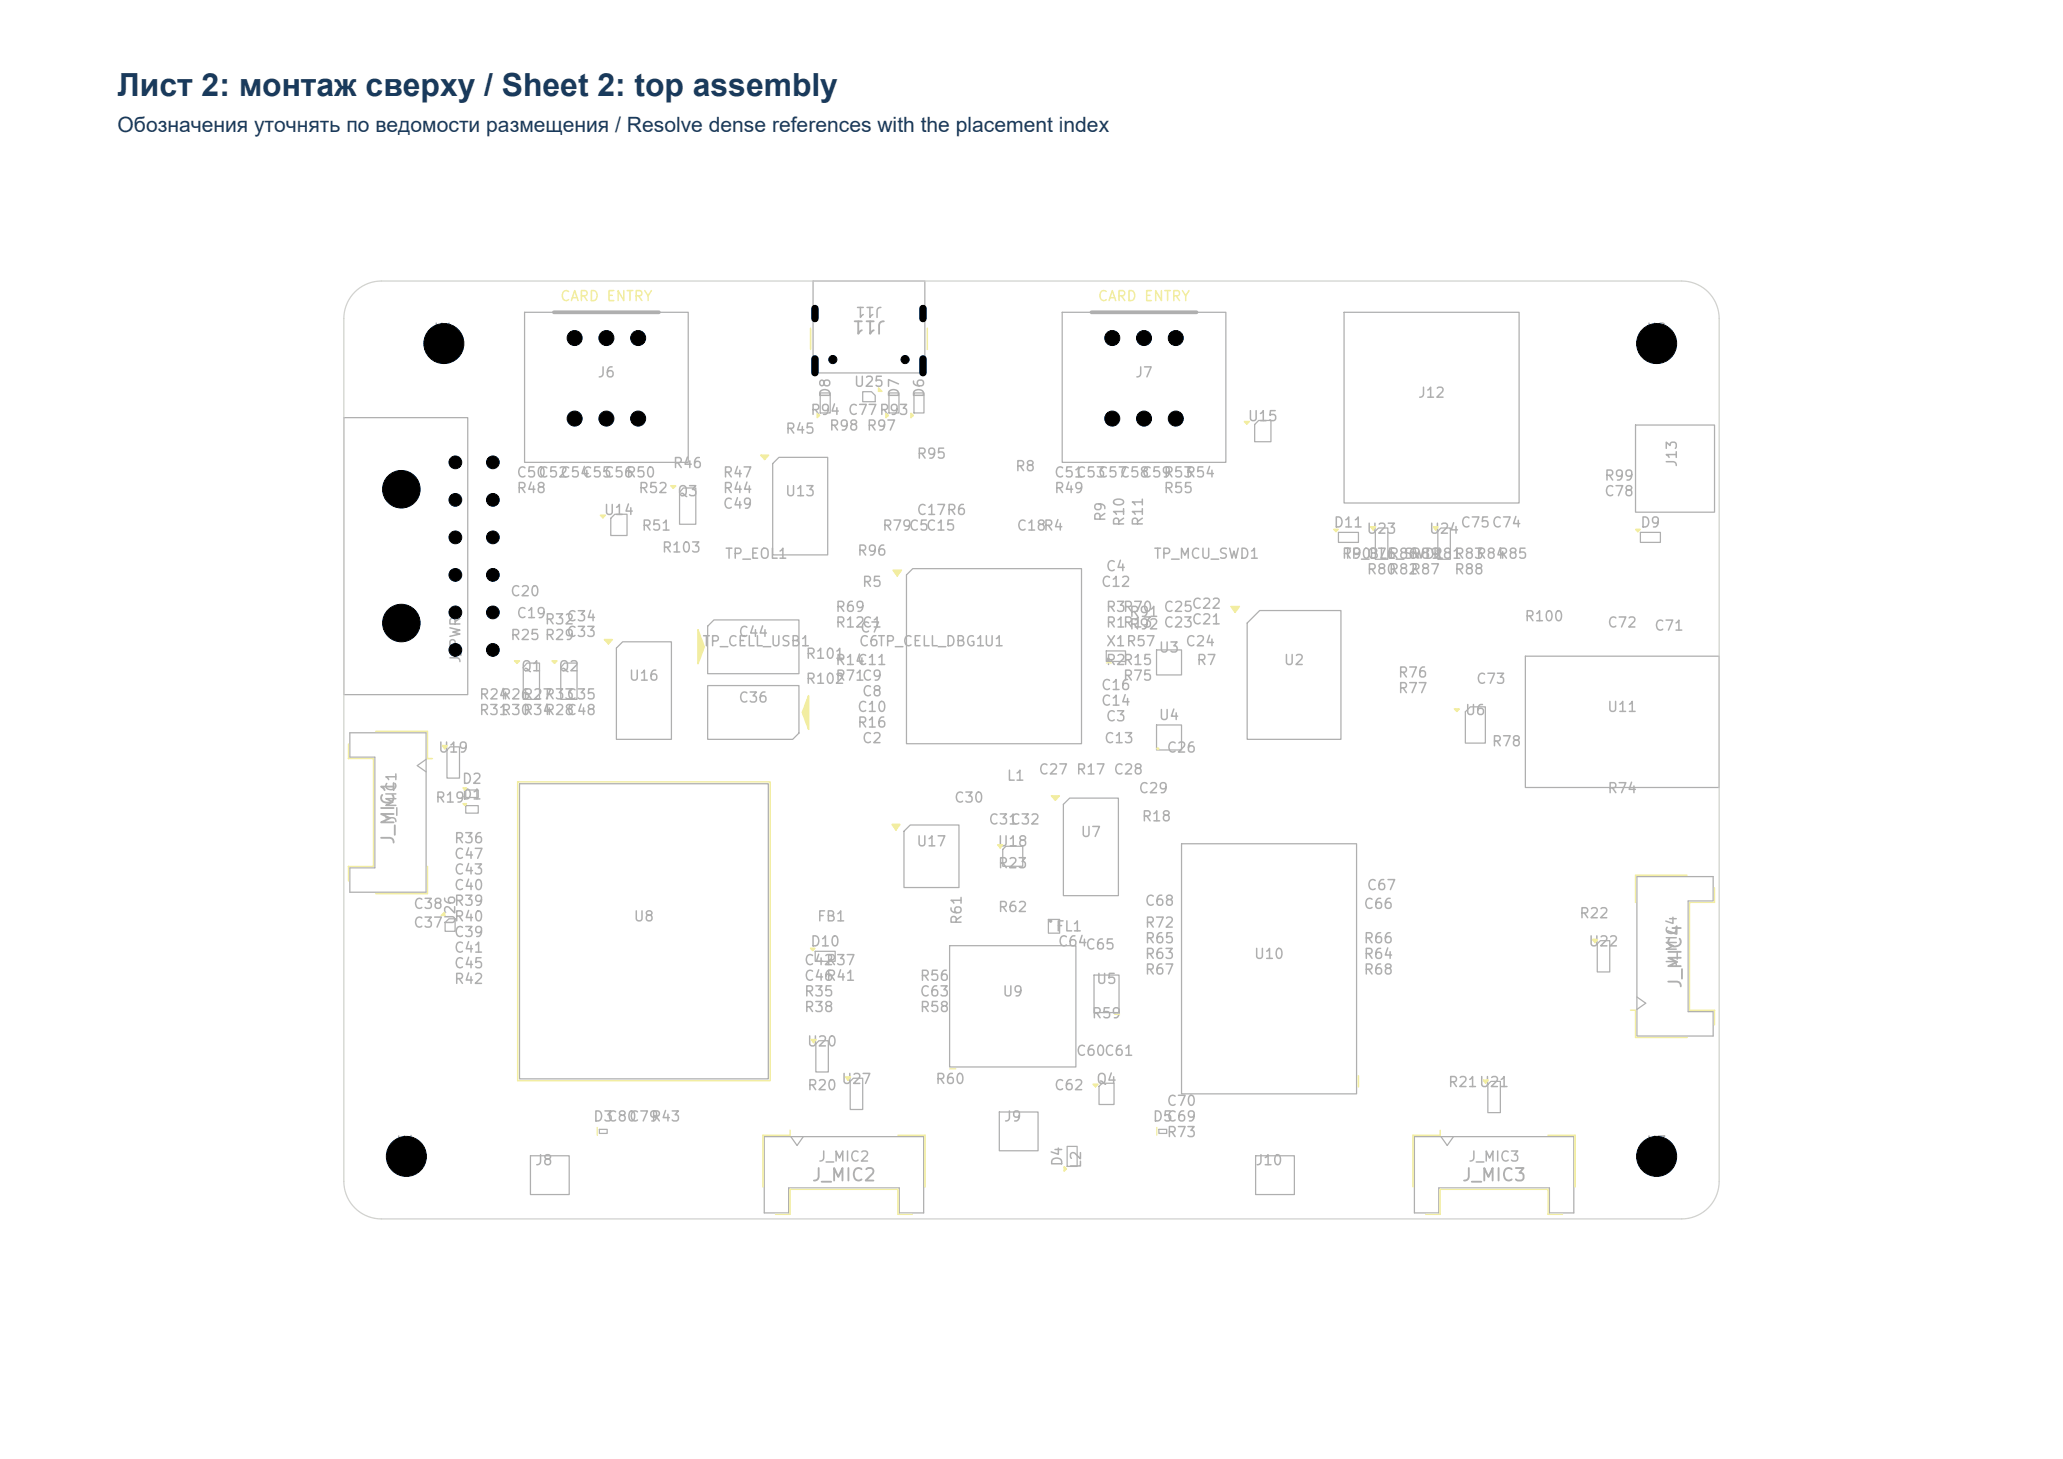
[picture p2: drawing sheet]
<svg xmlns="http://www.w3.org/2000/svg" width="297mm" height="210mm" viewBox="0 0 297 210" stroke-linecap="round" stroke-linejoin="round" font-family="sans-serif">
<g fill="none" stroke="#afafaf" stroke-width=".18">
<path d="M75.5 45h23.6v21.6h-23.6zM117.1 40.5h16v13.2h-16zM118.1 56.6h1.4v2.8h-1.4zM124.2 56.4h1.3l.5 .5v.9h-1.8zM128 56.6h1.4v2.8h-1.4zM131.6 56.6h1.4v2.8h-1.4zM152.9 45h23.6v21.6h-23.6zM193.5 45h25.2v27.4h-25.2zM49.5 60.1h17.8v39.9h-17.8zM87.9 74.6l.6-.6h1.8v3.1h-2.4zM98.4 70.2h1.8v5.3h-2.4v-4.6zM112.1 65.8h7.1v14.1h-8v-13.2z"/>
<path d="M181.2 60.5h1.8v3.1h-2.4v-2.5zM192.7 76.6h2.9v1.5h-2.9zM198.5 76h1.3v4.5h-1.8v-4zM207 76.5l.5-.5h1.3v4.5h-1.8zM235.5 61.2h11.3v12.5h-11.3zM236.2 76.6h2.8v1.5h-2.8zM75.9 95.4h1.8v5.3h-2.4v-4.6zM81.3 95.4h1.8v5.3h-2.4v-4.6zM88.7 93.3l.9-.9h7.1v14h-8zM101.9 90.1l.9-.9h12.2v7.8h-13.1zM101.9 98.7h13.1v6.8l-.9 .9h-12.2zM131.4 81.9h24.3v25.2h-25.2v-24.3z"/>
<path d="M159.3 93.7h2.7v1.5h-2.7zM166.5 93.6h3.6v3.6h-3.6zM179.6 89.7l1.8-1.8h11.7v18.5h-13.5zM219.6 94.5h27.9v18.9h-27.9zM50.4 105.5h10.9v22.9h-10.9v-3.5h3.6v-15.9h-3.6zM61.3 109.3l-1.2 .9 1.2 .9M64.4 108l.4-.5h1.4v4.5h-1.8zM67.1 113.7h1.8v1.1h-1.8zM67.1 116h1.8v1h-1.8zM74.8 112.8h35.8v42.5h-35.8zM130.1 119.7l.9-.9h7.1v9h-8zM154 114.9h7v14h-7.9v-13.1z"/>
<path d="M166.5 104.4h3.6v3.6h-3.6zM211 102.5l.7-.8h2.1v5.3h-2.8zM64.1 132.8l.5-.5h.9v1.8h-1.4zM117.4 136.9h2.8v1.5h-2.8zM136.7 136.1h18.2v17.5h-18.2zM144.8 121.8h2.4v2.9h-2.8v-2.4zM150.9 132.3h1.7v2h-1.7zM170.1 121.5h25.2v36h-25.2zM230 135.9l.4-.5h1.4v4.5h-1.8zM235.7 126.2h10.9v3.5h-3.6v15.9h3.6v3.5h-10.9zM117.9 149.8h1.4v4.5h-1.8v-4zM122.4 155.7l.5-.5h1.3v4.5h-1.8z"/>
<path d="M157.5 140.4h3.6v5.4h-3.6zM158.7 155.9h1.7v3.1h-2.2v-2.6zM214.2 156.1l.5-.4h1.3v4.5h-1.8zM235.7 143.5l1.2 .9-1.2 .9M76.4 166.4h5.5v5.5h-5.5zM86.3 162.6h1.1v.5h-1.1zM110 163.6h23v11h-3.5v-3.6h-16v3.6h-3.5zM113.9 163.6l.9 1.3 .9-1.3M143.9 160.1h5.5v5.5h-5.5zM153.6 165h1.5v2.9h-1.5zM166.8 162.6h1.2v.5h-1.2zM180.8 166.4h5.5v5.5h-5.5z"/>
<path d="M203.6 163.6h23v11h-3.5v-3.6h-16v3.6h-3.5zM207.5 163.6l.9 1.3 .9-1.3"/>
</g>
<g fill="#afafaf" stroke="#afafaf" stroke-width=".14">
<circle cx="151.3" cy="132.6" r=".18"/>
<circle cx="159.6" cy="94.9" r=".18"/>
</g>
<path d="M79.7 45h15.2M157.1 45h15.2" fill="none" stroke="#afafaf" stroke-width=".54"/>
<path d="M74.1 95.1h.7l-.4 .4z" fill="none" stroke="#f2eda1" stroke-width=".22"/>
<path d="M74.1 95.1h.7l-.4 .4z" fill="#f2eda1"/>
<path d="M197.3 75.8h.7l-.3 .5z" fill="none" stroke="#f2eda1" stroke-width=".22"/>
<path d="M197.3 75.8h.7l-.3 .5z" fill="#f2eda1"/>
<path d="M128.6 82.1h1.2l-.6 .8z" fill="none" stroke="#f2eda1" stroke-width=".22"/>
<path d="M128.6 82.1h1.2l-.6 .8z" fill="#f2eda1"/>
<path d="M206.3 75.8h.7l-.3 .5z" fill="none" stroke="#f2eda1" stroke-width=".22"/>
<path d="M206.3 75.8h.7l-.3 .5z" fill="#f2eda1"/>
<path d="M100.5 90.7l.9 2.4-.9 2.4z" fill="none" stroke="#f2eda1" stroke-width=".22"/>
<path d="M100.5 90.7l.9 2.4-.9 2.4z" fill="#f2eda1"/>
<path d="M116.7 47.2v3.1M133.5 47.2v3.1M235.5 76.2h.6l-.3 .3zM242.9 126h-7.4v3.9M246.8 127.8v2.1h-3.6v15.5h3.6v2.1M234.7 145.4h.8v3.9h7.4" fill="none" stroke="#f2eda1" stroke-width=".22"/>
<path d="M235.5 76.2h.6l-.3 .3z" fill="#f2eda1"/>
<path d="M116.8 149.6h.7l-.4 .5z" fill="none" stroke="#f2eda1" stroke-width=".22"/>
<path d="M116.8 149.6h.7l-.4 .5z" fill="#f2eda1"/>
<path d="M109.5 65.5h1.2l-.6 .6z" fill="none" stroke="#f2eda1" stroke-width=".22"/>
<path d="M109.5 65.5h1.2l-.6 .6z" fill="#f2eda1"/>
<path d="M166.5 162.3v1.1" fill="none" stroke="#f2eda1" stroke-width=".18"/>
<path d="M213.5 155.5h.7l-.3 .4z" fill="none" stroke="#f2eda1" stroke-width=".22"/>
<path d="M213.5 155.5h.7l-.3 .4z" fill="#f2eda1"/>
<path d="M136.7 153.9h.9" fill="none" stroke="#f2eda1" stroke-width=".18"/>
<path d="M116.7 136.5h.6l-.3 .3z" fill="none" stroke="#f2eda1" stroke-width=".22"/>
<path d="M116.7 136.5h.6l-.3 .3z" fill="#f2eda1"/>
<path d="M177.2 87.3h1.2l-.6 .8z" fill="none" stroke="#f2eda1" stroke-width=".22"/>
<path d="M177.2 87.3h1.2l-.6 .8z" fill="#f2eda1"/>
<path d="M116.4 100.1v4.9l-.9-2.4zM195.6 154.8v1.7" fill="none" stroke="#f2eda1" stroke-width=".22"/>
<path d="M116.4 100.1v4.9l-.9-2.4z" fill="#f2eda1"/>
<path d="M153.2 167.9l.3 .4-.3 .3z" fill="none" stroke="#f2eda1" stroke-width=".22"/>
<path d="M153.2 167.9l.3 .4-.3 .3z" fill="#f2eda1"/>
<path d="M117.6 59.5l.4 .3-.4 .3z" fill="none" stroke="#f2eda1" stroke-width=".22"/>
<path d="M117.6 59.5l.4 .3-.4 .3z" fill="#f2eda1"/>
<path d="M192 76.2h.7l-.4 .3z" fill="none" stroke="#f2eda1" stroke-width=".22"/>
<path d="M192 76.2h.7l-.4 .3z" fill="#f2eda1"/>
<path d="M86 162.3v1.1" fill="none" stroke="#f2eda1" stroke-width=".18"/>
<path d="M131.1 59.5l.4 .3-.4 .3zM74.5 112.5h36.4v43.1h-36.4zM111.7 174.8h2v-3.6h15.6v3.6h2M113.7 162.7v.7h-3.9v7.4M129.3 163.4h3.9v7.4" fill="none" stroke="#f2eda1" stroke-width=".22"/>
<path d="M131.1 59.5l.4 .3-.4 .3z" fill="#f2eda1"/>
<path d="M66.7 113.4h.5l-.3 .3z" fill="none" stroke="#f2eda1" stroke-width=".22"/>
<path d="M66.7 113.4h.5l-.3 .3z" fill="#f2eda1"/>
<path d="M143.6 121.6h.8l-.4 .4z" fill="none" stroke="#f2eda1" stroke-width=".22"/>
<path d="M143.6 121.6h.8l-.4 .4z" fill="#f2eda1"/>
<path d="M229.3 135.2h.7l-.4 .5z" fill="none" stroke="#f2eda1" stroke-width=".22"/>
<path d="M229.3 135.2h.7l-.4 .5z" fill="#f2eda1"/>
<path d="M86.4 74.2h.8l-.4 .3z" fill="none" stroke="#f2eda1" stroke-width=".22"/>
<path d="M86.4 74.2h.8l-.4 .3z" fill="#f2eda1"/>
<path d="M179.1 60.7h.8l-.4 .3z" fill="none" stroke="#f2eda1" stroke-width=".22"/>
<path d="M179.1 60.7h.8l-.4 .3z" fill="#f2eda1"/>
<circle cx="166.7" cy="107.8" r=".14" fill="none" stroke="#f2eda1" stroke-width=".18"/>
<path d="M209.4 102h.7l-.4 .4z" fill="none" stroke="#f2eda1" stroke-width=".22"/>
<path d="M209.4 102h.7l-.4 .4z" fill="#f2eda1"/>
<path d="M157.4 156.1h.7l-.4 .3z" fill="none" stroke="#f2eda1" stroke-width=".22"/>
<path d="M157.4 156.1h.7l-.4 .3z" fill="#f2eda1"/>
<path d="M79.5 95.1h.7l-.4 .4z" fill="none" stroke="#f2eda1" stroke-width=".22"/>
<path d="M79.5 95.1h.7l-.4 .4z" fill="#f2eda1"/>
<path d="M87 92.1h1.2l-.6 .6z" fill="none" stroke="#f2eda1" stroke-width=".22"/>
<path d="M87 92.1h1.2l-.6 .6z" fill="#f2eda1"/>
<path d="M151.4 114.6h1.1l-.6 .6z" fill="none" stroke="#f2eda1" stroke-width=".22"/>
<path d="M151.4 114.6h1.1l-.6 .6z" fill="#f2eda1"/>
<path d="M159.3 95.4h.7" fill="none" stroke="#f2eda1" stroke-width=".18"/>
<path d="M63.5 131.8l.5-.5v.5z" fill="none" stroke="#f2eda1" stroke-width=".22"/>
<path d="M63.5 131.8l.5-.5v.5z" fill="#f2eda1"/>
<path d="M127.5 59.5l.4 .3-.4 .3z" fill="none" stroke="#f2eda1" stroke-width=".22"/>
<path d="M127.5 59.5l.4 .3-.4 .3z" fill="#f2eda1"/>
<path d="M121.7 155h.7l-.3 .5z" fill="none" stroke="#f2eda1" stroke-width=".22"/>
<path d="M121.7 155h.7l-.3 .5z" fill="#f2eda1"/>
<path d="M160.5 146h.7" fill="none" stroke="#f2eda1" stroke-width=".18"/>
<path d="M96.6 69.9h.7l-.4 .4z" fill="none" stroke="#f2eda1" stroke-width=".22"/>
<path d="M96.6 69.9h.7l-.4 .4z" fill="#f2eda1"/>
<path d="M50.2 107.1v2.1h3.6v15.5h-3.6v2.1M54.1 105.3h7.4v3.9h.8M63.7 107.3h.7l-.4 .5zM61.5 124.7v3.9h-7.4M205.3 174.8h2v-3.6h15.6v3.6h2M207.3 162.7v.7h-3.9v7.4M222.9 163.4h3.9v7.4" fill="none" stroke="#f2eda1" stroke-width=".22"/>
<path d="M63.7 107.3h.7l-.4 .5z" fill="#f2eda1"/>
<path d="M128.4 118.7h1.2l-.6 .8z" fill="none" stroke="#f2eda1" stroke-width=".22"/>
<path d="M128.4 118.7h1.2l-.6 .8z" fill="#f2eda1"/>
<path d="M66.7 115.7h.5l-.3 .2z" fill="none" stroke="#f2eda1" stroke-width=".22"/>
<path d="M66.7 115.7h.5l-.3 .2z" fill="#f2eda1"/>
<path d="M126.5 55.8l.5 .5h-.5z" fill="none" stroke="#f2eda1" stroke-width=".22"/>
<path d="M126.5 55.8l.5 .5h-.5z" fill="#f2eda1"/>
<path d="M51.1 42a5.4 5.4 0 0 1 3.8-1.5h187.2a5.4 5.4 0 0 1 5.4 5.4v124.2a5.4 5.4 0 0 1-5.4 5.4h-187.2a5.4 5.4 0 0 1-5.4-5.4v-124.2a5.4 5.4 0 0 1 1.6-3.9z" fill="none" stroke="#d0d2cd" stroke-width=".18"/>
<g fill="#000" stroke="#000" stroke-width=".14">
<circle cx="63.9" cy="49.5" r="2.88"/>
<circle cx="82.7" cy="48.7" r="1.08"/>
<circle cx="87.3" cy="48.7" r="1.08"/>
<circle cx="91.9" cy="48.7" r="1.08"/>
<circle cx="119.9" cy="51.8" r=".58"/>
<circle cx="130.3" cy="51.8" r=".58"/>
<circle cx="160.1" cy="48.7" r="1.08"/>
<circle cx="164.7" cy="48.7" r="1.08"/>
<circle cx="169.3" cy="48.7" r="1.08"/>
<circle cx="238.5" cy="49.5" r="2.88"/>
<circle cx="57.8" cy="70.4" r="2.7"/>
<circle cx="65.6" cy="77.4" r=".92"/>
<circle cx="65.6" cy="72" r=".92"/>
<circle cx="65.6" cy="66.6" r=".92"/>
<circle cx="71" cy="66.6" r=".92"/>
<circle cx="71" cy="77.4" r=".92"/>
<circle cx="71" cy="72" r=".92"/>
<circle cx="82.7" cy="60.3" r="1.08"/>
<circle cx="87.3" cy="60.3" r="1.08"/>
<circle cx="91.9" cy="60.3" r="1.08"/>
<circle cx="160.1" cy="60.3" r="1.08"/>
<circle cx="164.7" cy="60.3" r="1.08"/>
<circle cx="169.3" cy="60.3" r="1.08"/>
<circle cx="57.8" cy="89.7" r="2.7"/>
<circle cx="65.6" cy="82.8" r=".92"/>
<circle cx="65.6" cy="93.6" r=".92"/>
<circle cx="65.6" cy="88.2" r=".92"/>
<circle cx="71" cy="82.8" r=".92"/>
<circle cx="71" cy="93.6" r=".92"/>
<circle cx="71" cy="88.2" r=".92"/>
<circle cx="58.5" cy="166.5" r="2.88"/>
<circle cx="238.5" cy="166.5" r="2.88"/>
</g>
<path d="M117.3 44.4v1.5M117.3 51.7v1.9M132.9 44.4v1.5M132.9 51.7v1.9" fill="none" stroke="#000" stroke-width="1.1"/>
<text font-size="4.6" fill="#193a5c" x="16.9" y="13.8">Лист 2: монтаж сверху / Sheet 2: top assembly</text>
<text font-size="3" fill="#193a5c" x="16.9" y="19.1">Обозначения уточнять по ведомости размещения / Resolve dense references with the placement index</text>
<g font-size="1.8" fill="#afafaf">
<text x="127.7" y="45.7" transform="rotate(-180 127.7 45.7)">J11</text>
<text x="57.2" y="121.7" transform="rotate(-90 57.2 121.7)">J_MIC1</text>
<text x="242.5" y="142.4" transform="rotate(-90 242.5 142.4)">J_MIC4</text>
<text x="116.7" y="170.5">J_MIC2</text>
<text x="210.3" y="170.5">J_MIC3</text>
</g>
<g font-size="1.4" fill="#f2eda1">
<text x="80.5" y="43.7">CARD ENTRY</text>
<text x="157.9" y="43.7">CARD ENTRY</text>
</g>
<g font-size="1.4" fill="#afafaf">
<text x="127.2" y="43.8" transform="rotate(-180 127.2 43.8)">J11</text>
<text x="62.3" y="48.4">H1</text>
<text x="236.9" y="48.4">H2</text>
<text x="85.9" y="54.7">J6</text>
<text x="119.9" y="57.4" transform="rotate(-90 119.9 57.4)">D8</text>
<text x="122.8" y="56">U25</text>
<text x="129.8" y="57.4" transform="rotate(-90 129.8 57.4)">D7</text>
<text x="133.4" y="57.4" transform="rotate(-90 133.4 57.4)">D6</text>
<text x="163.3" y="54.7">J7</text>
<text x="204" y="57.6">J12</text>
<text x="113" y="62.8">R45</text>
<text x="116.6" y="60.1">R94 C77R93</text>
<text x="119.3" y="62.3">R98 R97</text>
<text x="179.5" y="61">U15</text>
<text x="74.3" y="69.1">C50</text>
<text x="74.3" y="71.3">R48</text>
<text x="77.4" y="69.1">C52</text>
<text x="80.6" y="69.1">C54</text>
<text x="83.7" y="69.1">C55</text>
<text x="86.9" y="69.1">C56</text>
<text x="90" y="69.1">R50</text>
<text x="91.8" y="71.3">R52</text>
<text x="96.8" y="67.7">R46</text>
<text x="97.4" y="71.8">Q3</text>
<text x="104" y="71.3">R44</text>
<text x="104" y="69.1">R47</text>
<text x="112.9" y="71.8">U13</text>
<text x="131.9" y="66.4">R95</text>
<text x="146.1" y="68.2">R8</text>
<text x="151.7" y="69.1">C51</text>
<text x="151.7" y="71.3">R49</text>
<text x="154.8" y="69.1">C53</text>
<text x="158" y="69.1">C57</text>
<text x="161.1" y="69.1">C58</text>
<text x="164.3" y="69.1">C59</text>
<text x="167.4" y="69.1">R53</text>
<text x="167.4" y="71.3">R55</text>
<text x="170.6" y="69.1">R54</text>
<text x="230.9" y="71.8">C78</text>
<text x="230.9" y="69.5">R99</text>
<text x="241.8" y="67.4" transform="rotate(-90 241.8 67.4)">J13</text>
<text x="86.8" y="74.5">U14</text>
<text x="92.3" y="76.7">R51</text>
<text x="104" y="73.6">C49</text>
<text x="126.9" y="76.7">R79C5C15</text>
<text x="131.9" y="74.5">C17R6</text>
<text x="146.3" y="76.7">C18R4</text>
<text x="159.5" y="75.2" transform="rotate(-90 159.5 75.2)">R9</text>
<text x="162.2" y="75.9" transform="rotate(-90 162.2 75.9)">R10</text>
<text x="164.9" y="75.9" transform="rotate(-90 164.9 75.9)">R11</text>
<text x="191.9" y="76.3">D11</text>
<text x="196.6" y="77.2">U23</text>
<text x="205.6" y="77.2">U24</text>
<text x="210.2" y="76.3">C75C74</text>
<text x="236.1" y="76.3">D9</text>
<text x="95.2" y="79.9">R103</text>
<text x="104.3" y="80.8">TP_EOL1</text>
<text x="123.3" y="80.3">R96</text>
<text x="159.1" y="82.6">C4</text>
<text x="166" y="80.8">TP_MCU_SWD1</text>
<text x="193.1" y="80.8">R90</text>
<text x="193.3" y="80.8">TP_BLE_SWD1</text>
<text x="196.7" y="80.8">C76</text>
<text x="196.7" y="83">R80</text>
<text x="199.8" y="83">R82</text>
<text x="199.8" y="80.8">R86</text>
<text x="203" y="83">R87</text>
<text x="203" y="80.8">R89</text>
<text x="206.1" y="80.8">R81</text>
<text x="209.3" y="83">R88</text>
<text x="209.3" y="80.8">R83</text>
<text x="212.4" y="80.8">R84</text>
<text x="215.6" y="80.8">R85</text>
<text x="73.4" y="86.2">C20</text>
<text x="74.3" y="89.3">C19</text>
<text x="81.5" y="89.8">C34</text>
<text x="120.2" y="88.4">R69</text>
<text x="124" y="84.8">R5</text>
<text x="158.4" y="84.8">C12</text>
<text x="159.1" y="88.4">R3R70</text>
<text x="162.5" y="89.2">R91</text>
<text x="167.4" y="88.4">C25</text>
<text x="171.5" y="88">C22</text>
<text x="219.4" y="89.8">R100</text>
<text x="66.6" y="95.6" transform="rotate(-90 66.6 95.6)">J_PWR1</text>
<text x="73.4" y="92.5">R25 R29</text>
<text x="78.3" y="90.2">R32</text>
<text x="81.5" y="92">C33</text>
<text x="101" y="93.4">TP_CELL_USB1</text>
<text x="106.2" y="92">C44</text>
<text x="115.9" y="95.2">R101</text>
<text x="120.2" y="90.7">R12C1</text>
<text x="123.6" y="93.4">C6TP_CELL_DBG1U1</text>
<text x="123.7" y="91.4">C7</text>
<text x="159.1" y="90.7">R1R13</text>
<text x="159.1" y="93.4">X1R57</text>
<text x="162.5" y="91">R92 C23</text>
<text x="166.7" y="94.3">U3</text>
<text x="170.6" y="93.4">C24</text>
<text x="171.5" y="90.2">C21</text>
<text x="231.3" y="90.7">C72</text>
<text x="238.1" y="91.1">C71</text>
<text x="68.9" y="101">R24</text>
<text x="72" y="101">R26</text>
<text x="74.9" y="97">Q1</text>
<text x="75.2" y="101">R27</text>
<text x="78.3" y="101">R33</text>
<text x="80.3" y="97">Q2</text>
<text x="81.5" y="101">C35</text>
<text x="90.4" y="98.3">U16</text>
<text x="106.2" y="101.5">C36</text>
<text x="115.9" y="98.8">R102</text>
<text x="120.2" y="98.3">R71C9</text>
<text x="120.2" y="96.1">R14</text>
<text x="123.3" y="96.1">C11</text>
<text x="124" y="100.6">C8</text>
<text x="158.4" y="101.9">C14</text>
<text x="158.4" y="99.7">C16</text>
<text x="159.1" y="96.1">R2R15</text>
<text x="161.6" y="98.3">R75</text>
<text x="172.2" y="96.1">R7</text>
<text x="184.7" y="96.1">U2</text>
<text x="201.2" y="100.1">R77</text>
<text x="201.2" y="97.9">R76</text>
<text x="212.4" y="98.8">C73</text>
<text x="68.9" y="103.3">R31</text>
<text x="72" y="103.3">R30</text>
<text x="75.2" y="103.3">R34</text>
<text x="78.3" y="103.3">R28</text>
<text x="81.5" y="103.3">C48</text>
<text x="123.3" y="102.8">C10</text>
<text x="123.3" y="105.1">R16</text>
<text x="124" y="107.3">C2</text>
<text x="158.9" y="107.3">C13</text>
<text x="159.1" y="104.2">C3</text>
<text x="166.7" y="104">U4</text>
<text x="210.8" y="103.3">U6</text>
<text x="214.7" y="107.8">R78</text>
<text x="231.3" y="102.8">U11</text>
<text x="63" y="108.7">U19</text>
<text x="66.4" y="113.2">D2</text>
<text x="144.8" y="112.7">L1</text>
<text x="149.4" y="111.8">C27 R17 C28</text>
<text x="167.9" y="108.7">C26</text>
<text x="57.4" y="118.6" transform="rotate(-90 57.4 118.6)">J_MIC1</text>
<text x="62.6" y="115.9">R19</text>
<text x="66.4" y="115.4">D1</text>
<text x="137.3" y="115.9">C30</text>
<text x="142.2" y="119">C31</text>
<text x="145.4" y="119">C32</text>
<text x="163.8" y="114.5">C29</text>
<text x="164.3" y="118.6">R18</text>
<text x="231.3" y="114.5">R74</text>
<text x="65.3" y="121.7">R36</text>
<text x="65.3" y="124">C47</text>
<text x="131.8" y="122.2">U17</text>
<text x="143.5" y="122.2">U18</text>
<text x="143.6" y="125.3">R23</text>
<text x="155.5" y="120.8">U7</text>
<text x="59.4" y="131.2">C38</text>
<text x="65.3" y="130.7">R39</text>
<text x="65.3" y="128.5">C40</text>
<text x="65.3" y="126.2">C43</text>
<text x="143.6" y="131.6">R62</text>
<text x="164.7" y="130.7">C68</text>
<text x="196.2" y="131.2">C66</text>
<text x="196.7" y="128.5">C67</text>
<text x="59.4" y="133.9">C37</text>
<text x="65.3" y="133">R40</text>
<text x="65.3" y="135.2">C39</text>
<text x="65.3" y="137.5">C41</text>
<text x="65.9" y="133.3" transform="rotate(-90 65.9 133.3)">U26</text>
<text x="91.1" y="133">U8</text>
<text x="116.6" y="136.6">D10</text>
<text x="117.5" y="133">FB1</text>
<text x="138.8" y="133.2" transform="rotate(-90 138.8 133.2)">R61</text>
<text x="151.9" y="134.4">FL1</text>
<text x="152.2" y="136.6">C64</text>
<text x="156.2" y="137">C65</text>
<text x="164.7" y="136.1">R65</text>
<text x="164.7" y="133.9">R72</text>
<text x="196.2" y="136.1">R66</text>
<text x="227.3" y="132.5">R22</text>
<text x="228.6" y="136.6">U22</text>
<text x="65.3" y="142">R42</text>
<text x="65.3" y="139.7">C45</text>
<text x="115.7" y="141.5">C46</text>
<text x="115.7" y="143.8">R35</text>
<text x="115.7" y="139.3">C42</text>
<text x="118.8" y="139.3">R37</text>
<text x="118.8" y="141.5">R41</text>
<text x="132.3" y="141.5">R56</text>
<text x="132.3" y="143.8">C63</text>
<text x="144.2" y="143.8">U9</text>
<text x="157.7" y="142">U5</text>
<text x="164.7" y="140.6">R67</text>
<text x="164.7" y="138.4">R63</text>
<text x="180.4" y="138.4">U10</text>
<text x="196.2" y="138.4">R64</text>
<text x="196.2" y="140.6">R68</text>
<text x="241.8" y="139.3" transform="rotate(-90 241.8 139.3)">J_MIC4</text>
<text x="115.7" y="146">R38</text>
<text x="132.3" y="146">R58</text>
<text x="157.1" y="146.9">R59</text>
<text x="116.1" y="151">U20</text>
<text x="154.8" y="152.3">C60C61</text>
<text x="85.3" y="161.8">D3</text>
<text x="87.3" y="161.8">C80</text>
<text x="90.5" y="161.8">C79</text>
<text x="93.6" y="161.8">R43</text>
<text x="116.1" y="157.3">R20</text>
<text x="121" y="156.4">U27</text>
<text x="134.6" y="156.4">R60</text>
<text x="144.4" y="161.8">J9</text>
<text x="151.7" y="157.3">C62</text>
<text x="157.7" y="156.4">Q4</text>
<text x="165.9" y="161.8">D5</text>
<text x="167.9" y="161.8">C69</text>
<text x="167.9" y="159.5">C70</text>
<text x="208.4" y="156.8">R21U21</text>
<text x="56.9" y="165.4">H4</text>
<text x="117.7" y="167.6">J_MIC2</text>
<text x="167.9" y="164">R73</text>
<text x="211.3" y="167.6">J_MIC3</text>
<text x="236.9" y="165.4">H3</text>
<text x="76.9" y="168.1">J8</text>
<text x="153.3" y="168" transform="rotate(-90 153.3 168)">D4</text>
<text x="156" y="168.3" transform="rotate(-90 156 168.3)">L2</text>
<text x="180.6" y="168.1">J10</text>
</g>
</svg>
